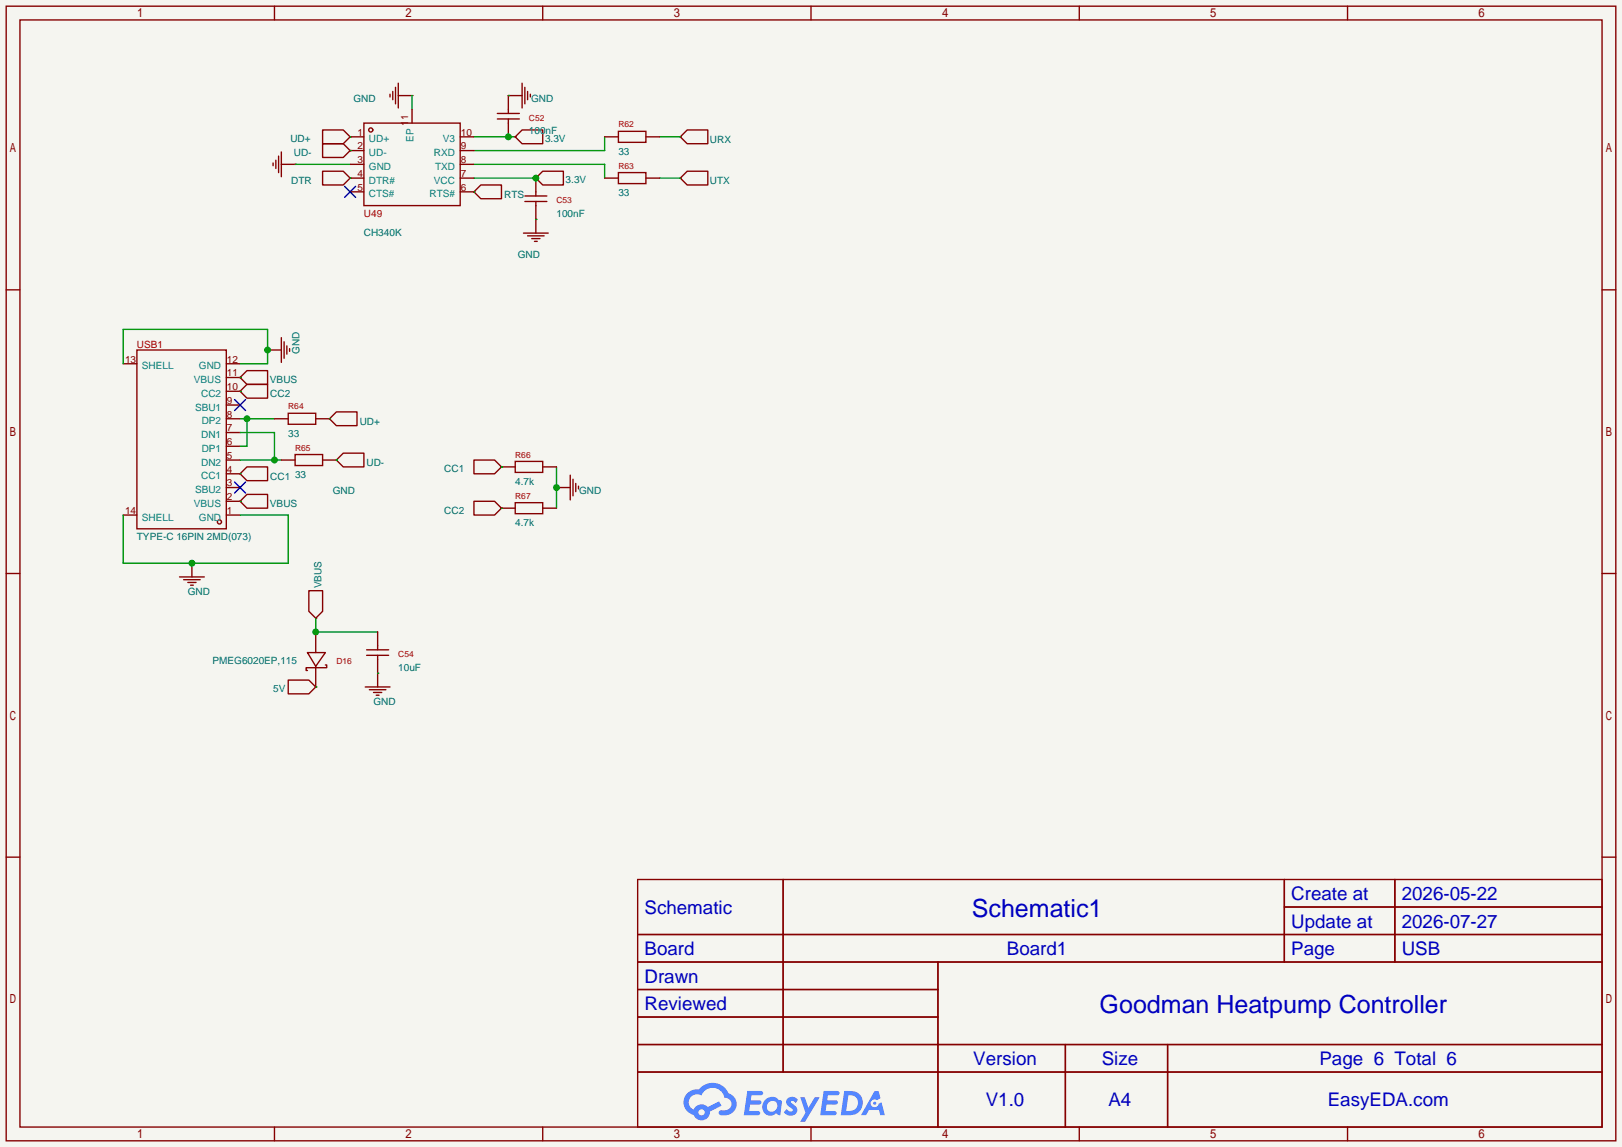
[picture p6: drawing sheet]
<svg xmlns="http://www.w3.org/2000/svg" width="299mm" height="212mm" viewBox="0 0 299 212" stroke-linecap="round" stroke-linejoin="round" font-family="sans-serif">
<path d="M0 0h299.5v211.8h-299.5z" fill="#f5f5f0"/>
<g fill="none" stroke="#850000" stroke-width=".25">
<path d="M1.1 1.1h297.2v209.6h-297.2zM3.7 3.7h292.1v204.5h-292.1zM50.7 1.1v2.6M100.2 1.1v2.6M149.7 1.1v2.6M199.3 1.1v2.6M248.8 1.1v2.6M1.1 53.5h2.6M295.8 53.5h2.5M1.1 105.9h2.6M295.8 105.9h2.5M1.1 158.3h2.6"/>
<path d="M295.8 158.3h2.5M117.7 162.4h178.1v45.8h-178.1zM117.7 172.6h178.1M117.7 177.7h178.1M144.6 162.4v35.6M173.2 177.7v30.5M237.1 162.4v15.3M237.1 167.5h58.7M257.5 162.4v15.3M117.7 182.8h55.5M117.7 192.9h178.1M117.7 187.8h55.5"/>
<path d="M117.7 198h178.1M196.7 192.9v15.3M215.6 192.9v15.3M50.7 208.2v2.5M100.2 208.2v2.5M149.7 208.2v2.5M199.3 208.2v2.5M248.8 208.2v2.5"/>
</g>
<g fill="#5487ff">
<path d="M145.5 202.8a1.3 1.3 0 0 1 1.8 .3l-.4 .6a.54 .54 0 0 0-.9-.2l.1 .2a1.58 1.58 0 0 1 1.1 1.6 1.43 1.43 0 0 1-2.5 .1l.5-.6a.64 .64 0 0 0 .5 .5 .64 .64 0 0 0 .7-.3l-.2-.2a1.6 1.6 0 0 1-1-1.6z"/>
<path d="M147.7 202.7h.9l.7 1.9 1.1-1.9h.9l-2.7 4.5h-.9l1-1.7z"/>
<path d="M138 201.5h1.6a1.31 1.31 0 0 1 1.2 .2 .4 .4 0 0 1-.3 .6h-1.8l-.1 .9h1.6a.4 .4 0 0 1 .4 .4 .4 .4 0 0 1-.4 .4h-1.7l-.2 1.2h.8a1.23 1.23 0 0 1 1.2 .2 .39 .39 0 0 1-.3 .6h-2.7z"/>
<path d="M152.1 201.5h1.6a1.32 1.32 0 0 1 1.3 .2 .39 .39 0 0 1-.4 .6h-1.7l-.2 .9h1.7a.4 .4 0 0 1 .3 .4 .4 .4 0 0 1-.4 .4h-1.7l-.2 1.2h.8a1.23 1.23 0 0 1 1.2 .2 .39 .39 0 0 1-.3 .6h-2.7z"/>
<path d="M161.5 201.5h.7l.4 1.3-.7 .4a.75 .75 0 0 0-1.1 .3 .75 .75 0 0 0 .5 1 .75 .75 0 0 0 .9-.6l.6-.3 .6 2.4h-.9l-.2-1h-1.9l-.5 1h-.9z"/>
<path d="M155.9 201.5l-.7 4.5h1.5a2.27 2.27 0 0 0 2.6-2.3 2.27 2.27 0 0 0-2.7-2.2zM156.6 202.3a1.5 1.5 0 0 1 1.8 1.5 1.5 1.5 0 0 1-1.9 1.4h-.3z"/>
<path d="M141.3 203.1a1.62 1.62 0 0 0-.4 2.1 1.62 1.62 0 0 0 2 .7l.4-.3 .3 .3 .5 .1 .3-2.5-.2-.3h-.4a1.58 1.58 0 0 0-2.5-.1zM141.9 203.6a.99 .99 0 0 1 1.6 .3 .99 .99 0 0 1-.9 1.4 .94 .94 0 0 1-1-.5 .94 .94 0 0 1 .3-1.2z"/>
<path d="M126.9 201.9a2.37 2.37 0 0 0 1.2 4 1.54 1.54 0 0 0 1.7 1 1.54 1.54 0 0 0 1.3-1.6l2.1-1.1-.5-.8-2 1.1a1.57 1.57 0 0 0-2.6 .4 1.5 1.5 0 0 1-.8-2.1 1.5 1.5 0 0 1 2.2-.5 2.23 2.23 0 0 1 2.3-1.4 2.23 2.23 0 0 1 2 1.8 1.16 1.16 0 0 1 1.2 1.1 1.16 1.16 0 0 1-1 1.3h-.7a.47 .47 0 0 0-.6 .3 .47 .47 0 0 0 .4 .6 2.23 2.23 0 0 0 2.3-.7 2.23 2.23 0 0 0 .4-2.3 2.16 2.16 0 0 0-1.3-1.1 3.2 3.2 0 0 0-5.4-.7l-1.2 .1zM129 205.4a.58 .58 0 0 1 1.1 0 .58 .58 0 0 1-1.1 0z"/>
<circle cx="161.5" cy="203.8" r=".28"/>
</g>
<g fill="none" stroke="#850000" stroke-width=".25">
<path d="M72 17.4v.5M72.5 16.9v1.5M73 16.1v3.1M73.5 17.7h2.6M73.5 15.4v4.5M76.1 17.7h.1M93.9 17.7h.1M93.9 17.7h2.5M96.4 15.4v4.5M96.9 16.1v3.1M97.4 16.9v1.5M97.9 17.4v.5"/>
<path d="M50.4 30.1v.5M50.9 29.6v1.5M51.4 28.8v3.1M51.9 30.4h2.6M51.9 28.1v4.5M54.5 30.4h.1M59.6 24h3.8l1.2 1.3-1.2 1.2h-3.8zM59.6 26.5h3.8l1.2 1.3-1.2 1.3h-3.8zM59.6 31.6h3.8l1.2 1.3-1.2 1.3h-3.8zM64.6 25.3h.1M64.6 27.8h.1M64.6 32.9h.1"/>
<path d="M87.5 35.4l1.3-1.2h3.8v2.5h-3.8zM87.5 35.4h.1M96.6 43.1h4.6M97.4 43.6h3.1M98.2 44.1h1.5M98.7 44.6h.5M98.9 40.5h.1M98.9 40.5v2.6M60.8 77.3h.1M62.1 76.1h3.8v2.5h-3.8l-1.3-1.3zM62.1 85l1.3-1.3h3.8v2.5h-3.8zM62.1 85h.1"/>
<path d="M87.5 92.6h3.8l1.3 1.3-1.3 1.2h-3.8zM87.5 85h3.8l1.3 1.2-1.3 1.3h-3.8zM92.6 93.9h.1M92.6 86.2h.1M102.7 90h.1M102.7 90h2.6M105.3 87.8v4.5M105.8 88.5v3.1M106.3 89.3v1.5M106.8 89.8v.5"/>
</g>
<path d="M76.1 17.7v2.5M54.5 30.4h10.1M87.5 30.4h24.1v2.5M87.5 25.3h7.6M87.5 32.9h11.4M111.6 25.3v2.5h-24.1M102.7 86.2v7.7" fill="none" stroke="#009600" stroke-width=".25"/>
<circle cx="102.7" cy="90" r=".63" fill="#009600"/>
<g fill="none" stroke="#850000" stroke-width=".25">
<path d="M95.1 25.3l1.3-1.3h3.8v2.5h-3.8zM95.1 25.3h.1M98.9 32.9l1.3-1.3h3.8v2.6h-3.8zM98.9 32.9h.1M125.6 25.3l1.3-1.3h3.8v2.5h-3.8zM125.6 25.3h.1M125.6 32.9l1.3-1.3h3.8v2.6h-3.8zM125.6 32.9h.1M22.7 67.2h2.6M25.3 64.6h16.5v33.1h-16.5zM41.8 79.9h2.5M41.8 77.3h2.5"/>
<path d="M41.8 74.8h2.5M41.8 72.3h2.5M41.8 69.7h2.5M41.8 67.2h2.5M44.3 72.3l1.3-1.3h3.8v2.5h-3.8zM44.3 72.3h.1M44.3 69.7h.1M45.6 68.5h3.8v2.5h-3.8l-1.3-1.3zM22.7 95.1h2.6M41.8 95.1h2.5M41.8 92.6h2.5M41.8 90h2.5"/>
<path d="M41.8 87.5h2.5M41.8 85h2.5M41.8 82.4h2.5M44.3 87.5l1.3-1.3h3.8v2.6h-3.8zM44.3 87.5h.1M44.3 92.6l1.3-1.3h3.8v2.6h-3.8zM44.3 92.6h.1M33.1 106.6h4.6M33.9 107.1h3.1M34.7 107.6h1.5M35.2 108.1h.5M35.4 104h.1"/>
<path d="M35.4 104v2.6"/>
<circle cx="40.5" cy="96.4" r=".38"/>
</g>
<path d="M121.8 25.3h3.8M121.8 32.9h3.8M44.3 72.3h.1M44.3 69.7h.1M44.3 79.9h6.4v5.1M44.3 87.5h.1M44.3 92.6h.1M44.3 85h7.6" fill="none" stroke="#009600" stroke-width=".25"/>
<path d="M43.3 73.8l2 2M45.3 73.8l-2 2M43.3 89l2 2.1M45.3 89l-2 2.1" fill="none" stroke="#000085" stroke-width=".25"/>
<circle cx="50.7" cy="85" r=".63" fill="#009600"/>
<path d="M44.3 77.3h6.4M45.6 77.3v5.1h-1.3" fill="none" stroke="#009600" stroke-width=".25"/>
<circle cx="45.6" cy="77.3" r=".63" fill="#009600"/>
<path d="M49.4 64.6h.1M49.4 64.6h2.5M51.9 62.4v4.5M52.5 63.1v3.1M53 63.9v1.5M53.5 64.4v.5" fill="none" stroke="#850000" stroke-width=".25"/>
<path d="M22.7 67.2v-6.4h26.7v6.4h-5.1" fill="none" stroke="#009600" stroke-width=".25"/>
<circle cx="49.4" cy="64.6" r=".63" fill="#009600"/>
<path d="M22.7 95.1v8.9h30.5v-8.9h-8.9" fill="none" stroke="#009600" stroke-width=".25"/>
<circle cx="35.4" cy="104" r=".63" fill="#009600"/>
<g fill="none" stroke="#850000" stroke-width=".25">
<path d="M96.9 37.2h4.1M96.9 36.2h4.1M98.9 32.9v2.5M98.9 38v2.5M57 109.1h2.6v3.8l-1.3 1.3-1.3-1.3zM58.3 114.2h.1M69.7 116.7v3.3M53.2 125.6h3.8l1.3 1.3-1.3 1.2h-3.8zM58.3 126.9h.1M67.4 126.9h4.6M67.7 121h4.1M67.7 120h4.1"/>
<path d="M68.2 127.4h3M69 127.9h1.5M69.5 128.4h.5M69.7 124.3h.1M69.7 121v5.9"/>
</g>
<path d="M58.3 114.2v2.5h11.4M69.7 124.3h.1" fill="none" stroke="#009600" stroke-width=".25"/>
<circle cx="98.9" cy="32.9" r=".63" fill="#009600"/>
<path d="M91.8 22h4.1M91.8 21h4.1M93.9 22.7v2.6M98.9 35.4v.8M98.9 37.2v.8" fill="none" stroke="#850000" stroke-width=".25"/>
<circle cx="93.9" cy="25.3" r=".63" fill="#009600"/>
<g fill="none" stroke="#850000" stroke-width=".25">
<path d="M93.9 17.7v3.3M64.6 25.3h2.6M64.6 27.8h2.6M64.6 30.4h2.6M64.6 32.9h2.6M64.6 35.4h2.6M67.2 22.7h17.8v15.3h-17.8zM76.1 20.2v2.5M85 25.3h2.5M85 27.8h2.5M85 30.4h2.5M85 32.9h2.5"/>
<path d="M85 35.4h2.5M93.9 22v.7M58.3 116.7v3.8M56.8 120.5h3.3l-1.8 2.6zM58.3 123.1v3.8M60.1 122.8h.2v.5h-3.8v.5h.3"/>
<circle cx="68.5" cy="24" r=".38"/>
</g>
<path d="M93.9 17.7h.1M64.6 25.3h.1M64.6 27.8h.1M64.6 32.9h.1M87.5 35.4h.1M98.9 40.5h.1" fill="none" stroke="#009600" stroke-width=".25"/>
<path d="M63.6 34.4l2.1 2M65.7 34.4l-2.1 2" fill="none" stroke="#000085" stroke-width=".25"/>
<circle cx="58.3" cy="116.7" r=".63" fill="#009600"/>
<path d="M60.8 77.3h.1M62.1 85h.1M92.6 86.2h.1M92.6 93.9h.1M58.3 126.9h.1" fill="none" stroke="#009600" stroke-width=".25"/>
<g fill="none" stroke="#850000" stroke-width=".25">
<path d="M111.6 25.3h2.6M111.6 32.9h2.6M114.2 24.3h5.1v2h-5.1zM114.2 31.9h5.1v2h-5.1zM119.3 25.3h2.5M119.3 32.9h2.5M50.7 77.3h2.5M53.2 76.3h5.1v2.1h-5.1zM58.3 77.3h2.5M51.9 85h2.6M54.5 83.9h5.1v2.1h-5.1zM59.6 85h2.5"/>
<path d="M92.6 86.2h2.5M92.6 93.9h2.5M95.1 85.2h5.1v2h-5.1zM95.1 92.8h5.1v2.1h-5.1zM100.2 86.2h2.5M100.2 93.9h2.5"/>
</g>
<g font-size="4.6" fill="#0000c2">
<text x="179.4" y="169.4">Schematic1</text>
<text x="203" y="187.1">Goodman Heatpump Controller</text>
</g>
<g font-size="3.5" fill="#0000c2">
<text x="238.4" y="166.2">Create at</text>
<text x="258.8" y="166.2">2026-05-22</text>
<text x="119" y="168.8">Schematic</text>
<text x="238.4" y="171.3">Update at</text>
<text x="258.8" y="171.3">2026-07-27</text>
<text x="119" y="176.4">Board</text>
<text x="185.9" y="176.4">Board1</text>
<text x="238.4" y="176.4">Page</text>
<text x="258.8" y="176.4">USB</text>
<text x="119" y="181.5">Drawn</text>
<text x="119" y="186.6">Reviewed</text>
<text x="179.7" y="196.7">Version</text>
<text x="203.4" y="196.7">Size</text>
<text x="243.6" y="196.7">Page 6 Total 6</text>
<text x="182" y="204.3">V1.0</text>
<text x="204.7" y="204.3">A4</text>
<text x="245.1" y="204.3">EasyEDA.com</text>
</g>
<g font-size="1.8" fill="#006464">
<text x="65.2" y="18.8">GND</text>
<text x="98" y="18.8">GND</text>
<text x="53.6" y="26.3">UD+</text>
<text x="54.2" y="28.8">UD-</text>
<text x="97.7" y="24.8">100nF</text>
<text x="100.6" y="26.2">3.3V</text>
<text x="114.2" y="28.6">33</text>
<text x="131.1" y="26.4">URX</text>
<text x="53.8" y="33.9">DTR</text>
<text x="104.4" y="33.9">3.3V</text>
<text x="131.1" y="34">UTX</text>
<text x="93.1" y="36.6">RTS</text>
<text x="102.7" y="40.1">100nF</text>
<text x="114.2" y="36.2">33</text>
<text x="67.2" y="43.6">CH340K</text>
<text x="95.6" y="47.7">GND</text>
<text x="55.3" y="65.4" transform="rotate(-90 55.3 65.4)">GND</text>
<text x="49.8" y="70.8">VBUS</text>
<text x="49.9" y="73.3">CC2</text>
<text x="53.2" y="80.7">33</text>
<text x="66.4" y="78.4">UD+</text>
<text x="49.9" y="88.6">CC1</text>
<text x="54.5" y="88.3">33</text>
<text x="67.7" y="86">UD-</text>
<text x="82" y="87.2">CC1</text>
<text x="95.1" y="89.6">4.7k</text>
<text x="49.8" y="93.7">VBUS</text>
<text x="61.4" y="91.2">GND</text>
<text x="82" y="94.8">CC2</text>
<text x="106.9" y="91.2">GND</text>
<text x="25.3" y="99.7">TYPE-C 16PIN 2MD(073)</text>
<text x="95.1" y="97.2">4.7k</text>
<text x="34.6" y="109.9">GND</text>
<text x="59.4" y="108.6" transform="rotate(-90 59.4 108.6)">VBUS</text>
<text x="39.2" y="122.6">PMEG6020EP,115</text>
<text x="73.5" y="123.9">10uF</text>
<text x="50.4" y="127.9">5V</text>
<text x="68.9" y="130.2">GND</text>
</g>
<g font-size="1.8" fill="#840000">
<text x="75.4" y="23.2" transform="rotate(-90 75.4 23.2)">11</text>
<text x="66" y="25">1</text>
<text x="66" y="27.6">2</text>
<text x="85.1" y="27.6">9</text>
<text x="85.1" y="25">10</text>
<text x="66" y="30.1">3</text>
<text x="66" y="32.7">4</text>
<text x="66" y="35.2">5</text>
<text x="85.1" y="35.2">6</text>
<text x="85.1" y="32.7">7</text>
<text x="85.1" y="30.1">8</text>
<text x="23.1" y="67">13</text>
<text x="41.9" y="69.5">11</text>
<text x="41.9" y="67">12</text>
<text x="41.9" y="77.1">8</text>
<text x="41.9" y="74.6">9</text>
<text x="41.9" y="72">10</text>
<text x="41.9" y="82.2">6</text>
<text x="41.9" y="79.7">7</text>
<text x="41.9" y="89.8">3</text>
<text x="41.9" y="87.3">4</text>
<text x="41.9" y="84.7">5</text>
<text x="23.1" y="94.9">14</text>
<text x="41.9" y="94.9">1</text>
<text x="41.9" y="92.4">2</text>
</g>
<g font-size="1.8" fill="#008484">
<text x="68.1" y="26.3">UD+</text>
<text x="68.1" y="28.9">UD-</text>
<text x="76.4" y="26.2" transform="rotate(-90 76.4 26.2)">EP</text>
<text x="80.1" y="28.9">RXD</text>
<text x="81.8" y="26.3">V3</text>
<text x="68.1" y="31.4">GND</text>
<text x="68.1" y="33.9">DTR#</text>
<text x="80.1" y="33.9">VCC</text>
<text x="80.3" y="31.4">TXD</text>
<text x="68.1" y="36.5">CTS#</text>
<text x="79.3" y="36.5">RTS#</text>
<text x="26.2" y="68.2">SHELL</text>
<text x="35.8" y="70.8">VBUS</text>
<text x="36.7" y="68.2">GND</text>
<text x="36" y="75.8">SBU1</text>
<text x="37.1" y="73.3">CC2</text>
<text x="37.1" y="80.9">DN1</text>
<text x="37.2" y="83.5">DP1</text>
<text x="37.2" y="78.4">DP2</text>
<text x="37.1" y="88.5">CC1</text>
<text x="37.1" y="86">DN2</text>
<text x="35.8" y="93.6">VBUS</text>
<text x="36" y="91.1">SBU2</text>
<text x="26.2" y="96.2">SHELL</text>
<text x="36.7" y="96.2">GND</text>
</g>
<g font-size="1.8" fill="#a90000">
<text x="67.2" y="40.1">U49</text>
<text x="25.3" y="64.2">USB1</text>
</g>
<g font-size="1.6" fill="#a90000">
<text x="97.7" y="22.3">C52</text>
<text x="114.2" y="23.5">R62</text>
<text x="114.2" y="31.2">R63</text>
<text x="102.7" y="37.5">C53</text>
<text x="53.2" y="75.6">R64</text>
<text x="54.5" y="83.2">R65</text>
<text x="95.1" y="84.5">R66</text>
<text x="95.1" y="92.1">R67</text>
<text x="62.1" y="122.6">D16</text>
<text x="73.5" y="121.3">C54</text>
</g>
</svg>
